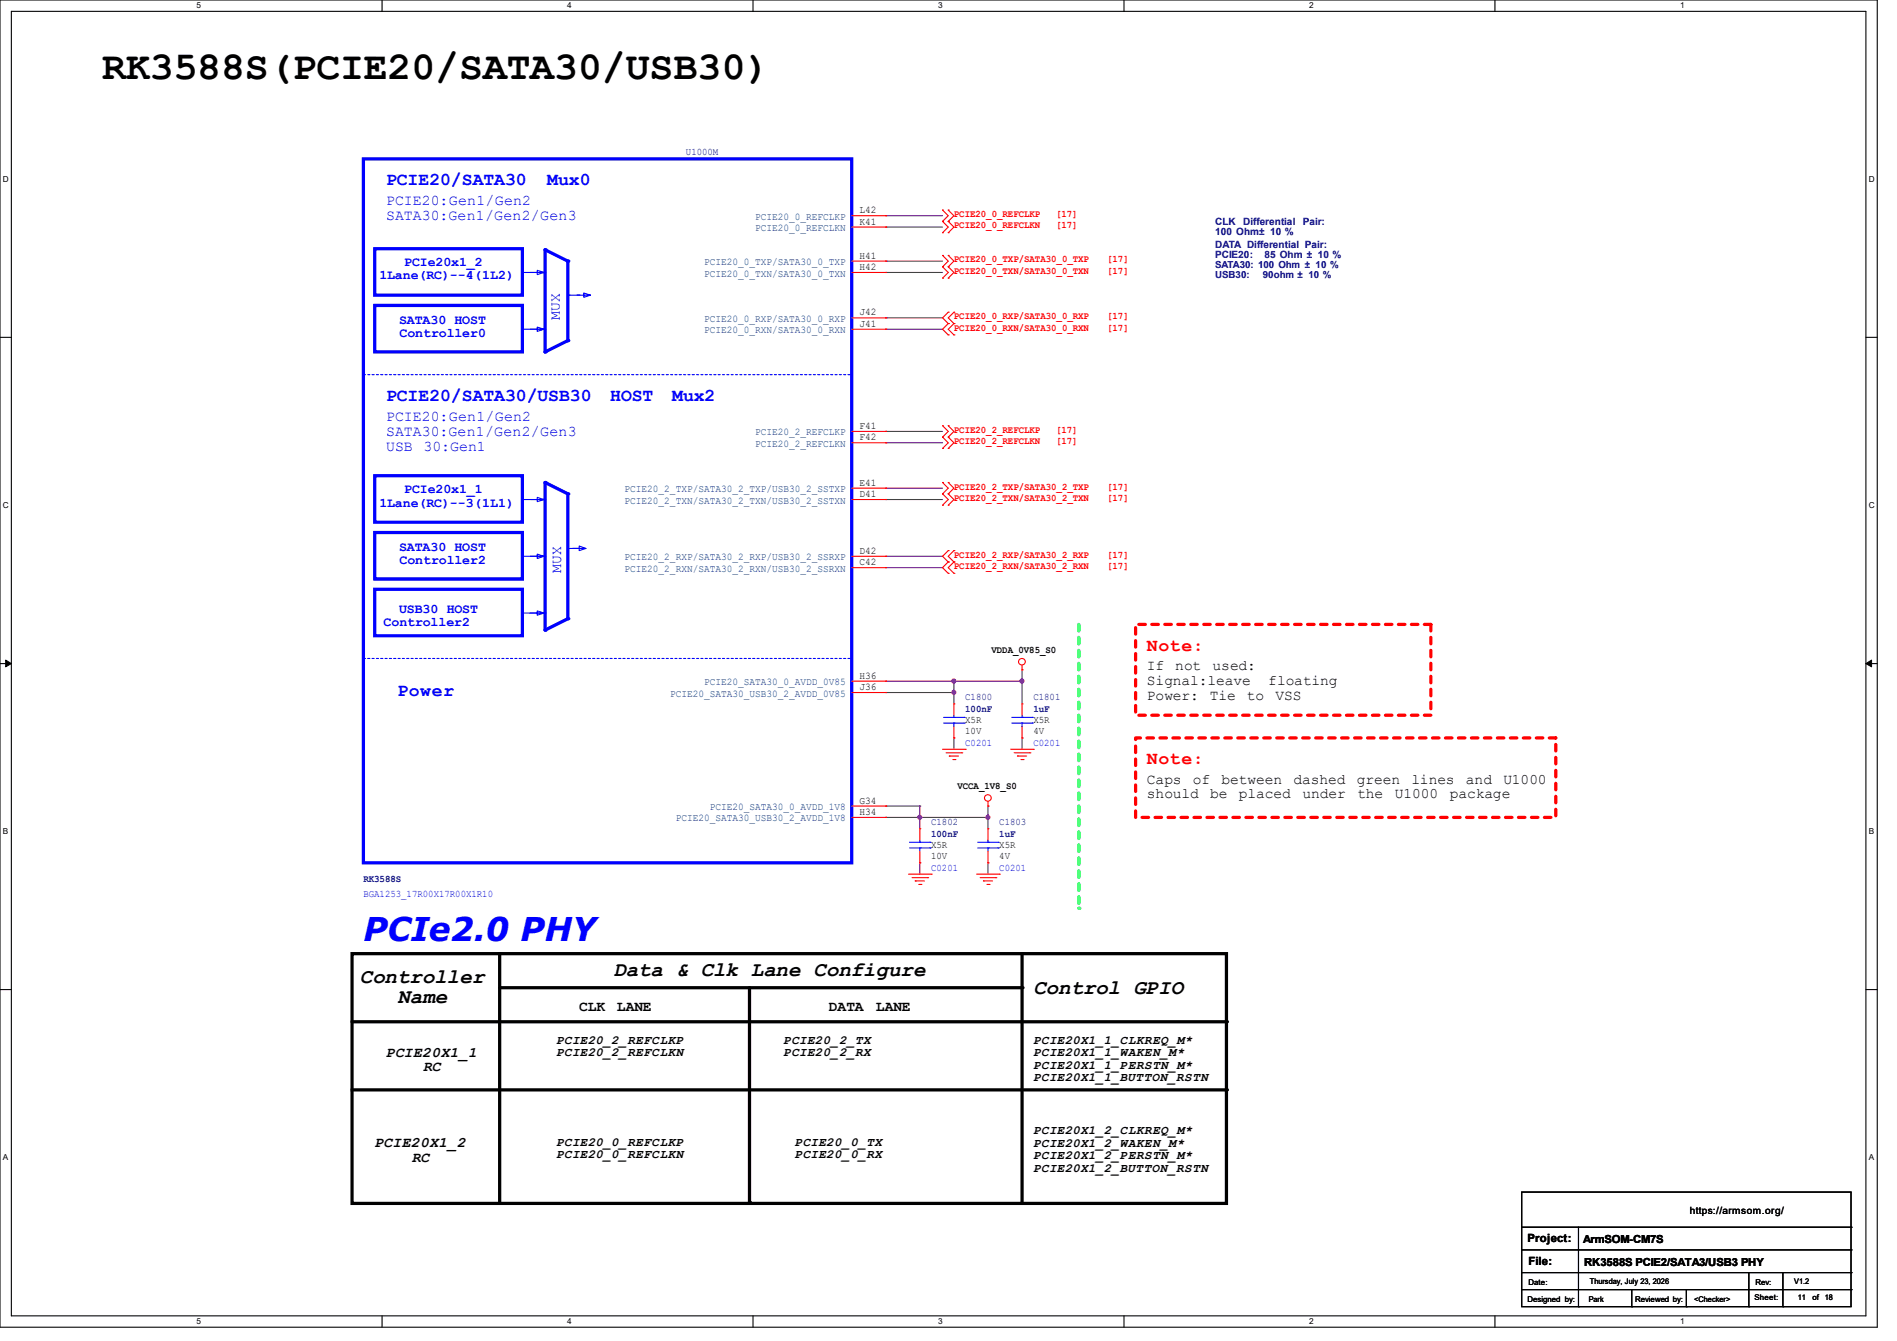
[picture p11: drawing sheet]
<svg xmlns="http://www.w3.org/2000/svg" width="297mm" height="210mm" viewBox="0 0 297 210" stroke-linecap="round" stroke-linejoin="round" font-family="sans-serif">
<path d="M0 0h293.9v207.9h-293.9zM1.8 1.8h290.3v204.3h-290.3z" fill="none" stroke="#000" stroke-width=".17"/>
<g fill="#fff">
<path d="M30.8 .2h.7v1.4h-.7z"/>
<path d="M30.8 206.2h.7v1.4h-.7z"/>
</g>
<path d="M59.8 0v1.8M59.8 206.1v1.8" fill="none" stroke="#000" stroke-width=".17"/>
<g fill="#fff">
<path d="M88.8 .2h.7v1.4h-.7z"/>
<path d="M88.8 206.2h.7v1.4h-.7z"/>
</g>
<path d="M117.9 0v1.8M117.9 206.1v1.8" fill="none" stroke="#000" stroke-width=".17"/>
<g fill="#fff">
<path d="M146.9 .2h.7v1.4h-.7z"/>
<path d="M146.9 206.2h.7v1.4h-.7z"/>
</g>
<path d="M176 0v1.8M176 206.1v1.8" fill="none" stroke="#000" stroke-width=".17"/>
<g fill="#fff">
<path d="M205 .2h.7v1.4h-.7z"/>
<path d="M205 206.2h.7v1.4h-.7z"/>
</g>
<path d="M234.1 0v1.8M234.1 206.1v1.8" fill="none" stroke="#000" stroke-width=".17"/>
<g fill="#fff">
<path d="M263.1 .2h.6v1.4h-.6z"/>
<path d="M263.1 206.2h.6v1.4h-.6z"/>
<path d="M.5 27.3h.9v1.4h-.9z"/>
<path d="M292.6 27.3h.9v1.4h-.9z"/>
<path d="M.5 78.4h.9v1.4h-.9z"/>
<path d="M292.6 78.4h.9v1.4h-.9z"/>
</g>
<path d="M0 52.8h1.8M292.1 52.8h1.8" fill="none" stroke="#000" stroke-width=".17"/>
<g fill="#fff">
<path d="M.5 129.5h.8v1.4h-.8z"/>
<path d="M292.6 129.5h.8v1.4h-.8z"/>
</g>
<path d="M0 103.9h1.8M292.1 103.9h1.8" fill="none" stroke="#000" stroke-width=".17"/>
<path d="M.9 103.4l.9 .5-.9 .5zM292.1 103.9l.9-.5v1z" fill="#000" stroke="#000" stroke-width=".16"/>
<g fill="#fff">
<path d="M.5 180.5h.8v1.4h-.8z"/>
<path d="M292.6 180.5h.8v1.4h-.8z"/>
</g>
<path d="M0 155h1.8M292.1 155h1.8" fill="none" stroke="#000" stroke-width=".17"/>
<path d="M55.1 149.4h136.9v39.1h-136.9zM78.2 154.7h81.8M78.2 149.4v39.1M117.3 154.7v33.6M160 149.4v39.1M55.1 160h136.9M55.1 170.7h136.9" fill="none" stroke="#000" stroke-width=".51"/>
<g fill="#000">
<circle cx="78.2" cy="149.4" r=".25"/>
<circle cx="160" cy="149.4" r=".25"/>
<circle cx="160" cy="154.7" r=".25"/>
<circle cx="192" cy="160" r=".25"/>
<circle cx="192" cy="170.7" r=".25"/>
<circle cx="117.3" cy="188.3" r=".25"/>
</g>
<path d="M168.9 97.8v44.4" fill="none" stroke="#00ff40" stroke-width=".51" stroke-dasharray="1 1"/>
<circle cx="168.9" cy="142.2" r=".25" fill="#00ff40" stroke-dasharray="1 1"/>
<path d="M177.8 97.8h46.2v14.2h-46.2zM177.8 115.6h65.8v12.4h-65.8z" fill="none" stroke="#f00" stroke-width=".51" stroke-dasharray="1 1"/>
<g fill="none" stroke="#800040" stroke-width=".17">
<path d="M138.7 33.8h.1M138.7 35.6h.1M138.7 33.8h8.9M138.7 35.6h8.9M138.7 49.8h.1M138.7 51.6h.1M138.7 42.7h.1M138.7 40.9h.1M138.7 49.8h8.9M138.7 51.6h8.9M138.7 42.7h8.9M138.7 40.9h8.9"/>
<path d="M138.7 76.5h.1M138.7 78.2h.1M138.7 67.6h.1M138.7 69.3h.1M138.7 76.5h8.9M138.7 78.2h8.9M138.7 67.6h8.9M138.7 69.3h8.9M138.7 87.1h.1M138.7 88.9h.1M138.7 87.1h8.9M138.7 88.9h8.9"/>
<path d="M138.7 108.5h.1M138.7 106.7h.1M138.7 108.5h10.7M138.7 106.7h21.3M149.4 115.6h.1M149.4 108.5h.1M149.4 106.7h.1M149.4 106.7v3.5M149.4 115.6v1.7M160 106.7h.1M160 104.9h.1M160 115.6h.1"/>
<path d="M160 104.9v5.3M160 115.6v1.7M138.7 126.2h.1M138.7 128h.1M138.7 126.2h5.3M138.7 128h16M144 128h.1M144 126.2h.1M144 135.1h.1M144 126.2v3.6M144 135.1v1.8M154.7 128h.1"/>
<path d="M154.7 126.2h.1M154.7 135.1h.1M154.7 126.2v3.6M154.7 135.1v1.8"/>
</g>
<g fill="#f0f" stroke="#f0f" stroke-width=".17">
<circle cx="154.7" cy="128" r=".32"/>
<circle cx="144" cy="128" r=".32"/>
<circle cx="149.3" cy="108.4" r=".32"/>
<circle cx="149.3" cy="106.7" r=".32"/>
<circle cx="160" cy="106.7" r=".32"/>
</g>
<g fill="none" stroke="#f00" stroke-width=".17">
<path d="M147.6 34.7h.1M147.6 32.9h.1M147.6 36.4h.1M147.6 32.9l.9 .9-.9 .9M147.6 34.7l.9 .9-.9 .8M148.5 34.7h.1M148.5 32.9h.1M148.5 36.4h.1M148.5 32.9l.9 .9-.9 .9M148.5 34.7l.9 .9-.9 .8M147.6 41.8h.1M147.6 40h.1"/>
<path d="M147.6 43.6h.1M147.6 40l.9 .9-.9 .9M147.6 41.8l.9 .9-.9 .9M148.5 41.8h.1M148.5 40h.1M148.5 43.6h.1M148.5 48.9h.1M148.5 50.7h.1M148.5 52.5h.1M148.5 40l.9 .9-.9 .9M148.5 41.8l.9 .9-.9 .9M148.5 48.9l-.9 .9 .9 .9"/>
<path d="M148.5 50.7l-.9 .9 .9 .9M149.4 50.7h.1M149.4 48.9h.1M149.4 52.5h.1M149.4 48.9l-.9 .9 .9 .9M149.4 50.7l-.9 .9 .9 .9M147.6 68.5h.1M147.6 66.7h.1M147.6 70.2h.1M147.6 77.3h.1M147.6 75.6h.1M147.6 79.1h.1"/>
<path d="M147.6 66.7l.9 .9-.9 .9M147.6 68.5l.9 .8-.9 .9M147.6 75.6l.9 .9-.9 .8M147.6 77.3l.9 .9-.9 .9M148.5 68.5h.1M148.5 66.7h.1M148.5 70.2h.1M148.5 77.3h.1M148.5 75.6h.1M148.5 79.1h.1M148.5 66.7l.9 .9-.9 .9M148.5 68.5l.9 .8-.9 .9"/>
<path d="M148.5 75.6l.9 .9-.9 .8M148.5 77.3l.9 .9-.9 .9M148.5 86.2h.1M148.5 88h.1M148.5 89.8h.1M148.5 86.2l-.9 .9 .9 .9M148.5 88l-.9 .9 .9 .9M149.4 88h.1M149.4 86.2h.1M149.4 89.8h.1M149.4 86.2l-.9 .9 .9 .9M149.4 88l-.9 .9 .9 .9"/>
<path d="M147.6 117.3h3.5M148.1 117.9h2.5M148.6 118.4h.1M148.6 118.4h1.5M149.2 119h.3M149.4 110.2h.1M149.4 115.6h.1M149.4 110.2v1.8M149.4 113.8v1.8M149.5 119h.1M150.6 117.9h.1M151.1 117.3h.1"/>
<path d="M158.2 117.3h3.6M158.8 117.9h2.4M159.3 118.4h.1M159.3 118.4h1.4M159.9 119h.3M160 104.9h.1M160 110.2h.1M160 115.6h.1M160 104.2v.7M160 110.2v1.8M160 113.8v1.8M160.2 119h.1"/>
<path d="M161.2 117.9h.1M161.8 117.3h.1M142.2 136.9h3.6M142.8 137.5h2.4M143.3 138h.1M143.3 138h1.4M143.8 138.5h.4M144 129.8h.1M144 135.1h.1M144 129.8v1.8M144 133.3v1.8M144.2 138.5h.1"/>
<path d="M145.2 137.5h.1M145.8 136.9h.1M152.9 136.9h3.6M153.5 137.5h2.4M154 138h.1M154 138h1.4M154.5 138.5h.4M154.7 126.2h.1M154.7 129.8h.1M154.7 135.1h.1M154.7 125.5v.7M154.7 129.8v1.8"/>
<path d="M154.7 133.3v1.8M154.9 138.5h.1M155.9 137.5h.1M156.5 136.9h.1"/>
<circle cx="160" cy="103.6" r=".52"/>
<circle cx="154.7" cy="125" r=".52"/>
</g>
<g fill="none" stroke="#000" stroke-width=".17">
<path d="M238.3 186.7h51.5v17.9h-51.5zM238.3 192.2h51.5M238.3 195.7h51.5M238.3 199.3h51.5M247.1 192.2v12.4M273.8 199.3v5.3M279.1 199.3v5.3M289.8 192.2h.1M289.8 195.7h.1M289.8 199.3h.1M238.3 202h51.5M247.1 204.6h.1"/>
<path d="M255.5 204.6h.1M255.5 202v2.6M264 204.6h.1M264 202v2.6M273.8 204.6h.1M279.1 204.6h.1M289.8 202h.1"/>
</g>
<g fill="none" stroke="#00f" stroke-width=".17">
<path d="M89.1 46.2h.1M89.1 46.2h1.7M147.7 113.2h3.3M147.7 112.4h3.3M149.4 112.4h.1M149.4 113.2h.1M149.4 112v.4M149.4 113.2v.6M151 113.2h.1M151 112.4h.1M158.4 113.2h3.2M158.4 112.4h3.2"/>
<path d="M160 112.4h.1M160 113.2h.1M160 112v.4M160 113.2v.6M161.6 113.2h.1M161.6 112.4h.1M142.4 132.8h3.2M142.4 131.9h3.2M144 131.9h.1M144 132.8h.1M144 131.6v.3M144 132.8v.5"/>
<path d="M145.6 132.8h.1M145.6 131.9h.1M153.1 132.8h3.2M153.1 131.9h3.2M154.7 131.9h.1M154.7 132.8h.1M154.7 131.6v.3M154.7 132.8v.5M156.3 132.8h.1M156.3 131.9h.1"/>
</g>
<path d="M56.9 24.9h76.4v110.2h-76.4zM58.7 38.9h23.1v7.3h-23.1zM88.9 40.9v12.4" fill="none" stroke="#00f" stroke-width=".51"/>
<path d="M56.9 58.7h76.4M133.3 58.7h.1" fill="none" stroke="#00f" stroke-width=".17" stroke-dasharray=".3 .3"/>
<circle cx="88.9" cy="40.9" r=".25" fill="#00f"/>
<path d="M81.8 42.7h3.5M81.8 51.6h3.5M83 51.6h2.2l-1.1 .3v-.7l1.1 .4M85.3 42.7h.1M85.3 51.6h.1" fill="none" stroke="#00f" stroke-width=".17"/>
<path d="M88.9 53.3l-3.6 1.8" fill="none" stroke="#00f" stroke-width=".51"/>
<circle cx="88.9" cy="53.3" r=".25" fill="#00f"/>
<path d="M85.3 39.1l3.6 1.8" fill="none" stroke="#00f" stroke-width=".51"/>
<circle cx="85.3" cy="39.1" r=".25" fill="#00f"/>
<path d="M85.3 39.1v16" fill="none" stroke="#00f" stroke-width=".51"/>
<circle cx="85.3" cy="55.1" r=".25" fill="#00f"/>
<path d="M83 42.7h2.2l-1.1 .3v-.7l1.1 .4M90.3 46.2h2.2l-1.1 .4v-.7l1.1 .3M83 78.2h2.2l-1.1 .4v-.7l1.1 .3M81.8 96h3.5M83 87.1h2.2l-1.1 .4v-.7l1.1 .3M85.3 96h.1M89.6 85.9h2.1l-1 .3v-.7l1 .4" fill="none" stroke="#00f" stroke-width=".17"/>
<path d="M58.7 47.8h23.1v7.3h-23.1zM58.7 74.5h23.1v7.3h-23.1zM85.3 75.6v23.1M58.7 83.4h23.1v7.3h-23.1zM58.7 92.3h23.1v7.3h-23.1z" fill="none" stroke="#00f" stroke-width=".51"/>
<circle cx="85.3" cy="98.7" r=".25" fill="#00f"/>
<path d="M88.9 96.9l-3.6 1.8" fill="none" stroke="#00f" stroke-width=".51"/>
<circle cx="88.9" cy="96.9" r=".25" fill="#00f"/>
<path d="M83 96h2.2l-1.1 .4v-.7l1.1 .3" fill="none" stroke="#00f" stroke-width=".17"/>
<path d="M88.9 77.3v19.6" fill="none" stroke="#00f" stroke-width=".51"/>
<circle cx="88.9" cy="77.3" r=".25" fill="#00f"/>
<path d="M88.9 85.9h.1M88.9 85.9h1.8" fill="none" stroke="#00f" stroke-width=".17"/>
<path d="M85.3 75.6l3.6 1.7" fill="none" stroke="#00f" stroke-width=".51"/>
<circle cx="85.3" cy="75.6" r=".25" fill="#00f"/>
<path d="M81.8 78.2h3.5M85.3 78.2h.1M81.8 87.1h3.5M85.3 87.1h.1" fill="none" stroke="#00f" stroke-width=".17"/>
<path d="M56.9 103.1h76.4M133.3 103.1h.1" fill="none" stroke="#00f" stroke-width=".17" stroke-dasharray=".3 .3"/>
<g fill="none" stroke="#f00" stroke-width=".17">
<path d="M133.3 33.8h5.4M133.3 35.6h5.4M138.7 33.8h.1M138.7 35.6h.1M133.3 40.9h5.4M133.3 42.7h5.4M133.3 49.8h5.4M133.3 51.6h5.4M138.7 40.9h.1M138.7 42.7h.1M138.7 49.8h.1M138.7 51.6h.1"/>
<path d="M133.3 67.6h5.4M133.3 69.3h5.4M133.3 76.5h5.4M133.3 78.2h5.4M138.7 67.6h.1M138.7 69.3h.1M138.7 76.5h.1M138.7 78.2h.1M133.3 87.1h5.4M133.3 88.9h5.4M138.7 87.1h.1M138.7 88.9h.1"/>
<path d="M133.3 106.7h5.4M133.3 108.5h5.4M138.7 106.7h.1M138.7 108.5h.1M133.3 126.2h5.4M133.3 128h5.4M138.7 126.2h.1M138.7 128h.1"/>
</g>
<g fill="#f0f" stroke="#f0f" stroke-width=".17">
<circle cx="154.7" cy="128" r=".32"/>
<circle cx="144" cy="128" r=".32"/>
<circle cx="149.3" cy="108.4" r=".32"/>
<circle cx="149.3" cy="106.7" r=".32"/>
<circle cx="160" cy="106.7" r=".32"/>
</g>
<text font-size="6.2" x="16" y="12.3">RK3588S(PCIE20/SATA30/USB30)</text>
<text font-size="5.1" fill="#00f" x="56.9" y="147.4">PCIe2.0 PHY</text>
<g font-size="3.3">
<text x="56.3" y="153.9">Controller</text>
<text x="96" y="152.8">Data &amp; Clk Lane Configure</text>
<text x="161.8" y="155.7">Control GPIO</text>
<text x="62.2" y="157.1">Name</text>
</g>
<g font-size="2.8" fill="#00f">
<text x="60.5" y="29">PCIE20/SATA30</text>
<text x="85.7" y="29">Mux0</text>
<text x="60.5" y="62.8">PCIE20/SATA30/USB30</text>
<text x="95.5" y="62.8">HOST</text>
<text x="105.2" y="62.8">Mux2</text>
<text x="62.2" y="109.1">Power</text>
</g>
<g font-size="2.8" fill="#f00">
<text x="179.6" y="101.9">Note:</text>
<text x="179.6" y="119.7">Note:</text>
</g>
<g font-size="2.3" fill="#00f">
<text x="60.5" y="32.1">PCIE20:Gen1/Gen2</text>
<text x="60.5" y="34.5">SATA30:Gen1/Gen2/Gen3</text>
<text x="87.6" y="50.1" transform="rotate(-90 87.6 50.1)">MUX</text>
<text x="60.5" y="65.9">PCIE20:Gen1/Gen2</text>
<text x="60.5" y="68.2">SATA30:Gen1/Gen2/Gen3</text>
<text x="60.5" y="70.6">USB</text>
<text x="66.3" y="70.6">30:Gen1</text>
<text x="87.8" y="89.8" transform="rotate(-90 87.8 89.8)">MUX</text>
</g>
<g font-size="2.3">
<text x="179.6" y="105">If</text>
<text x="179.6" y="107.3">Signal:leave</text>
<text x="184" y="105">not</text>
<text x="189.9" y="105">used:</text>
<text x="198.6" y="107.3">floating</text>
<text x="179.6" y="109.6">Power:</text>
<text x="189.4" y="109.6">Tie</text>
<text x="195.2" y="109.6">to</text>
<text x="199.7" y="109.6">VSS</text>
<text x="179.6" y="122.8">Caps</text>
<text x="179.6" y="125.1">should</text>
<text x="186.8" y="122.8">of</text>
<text x="189.5" y="125.1">be</text>
<text x="191.3" y="122.8">between</text>
<text x="194" y="125.1">placed</text>
<text x="202.5" y="122.8">dashed</text>
<text x="203.9" y="125.1">under</text>
<text x="212.4" y="122.8">green</text>
<text x="212.5" y="125.1">the</text>
<text x="218.4" y="125.1">U1000</text>
<text x="221" y="122.8">lines</text>
<text x="227" y="125.1">package</text>
<text x="229.5" y="122.8">and</text>
<text x="235.4" y="122.8">U1000</text>
<text x="90.7" y="158.3">CLK</text>
<text x="96.6" y="158.3">LANE</text>
<text x="129.8" y="158.3">DATA</text>
<text x="137.2" y="158.3">LANE</text>
<text x="60.5" y="165.5">PCIE20X1_1</text>
<text x="66.3" y="167.8">RC</text>
<text x="58.7" y="179.7">PCIE20X1_2</text>
<text x="64.5" y="182">RC</text>
</g>
<g font-size="2.1" fill="#00f">
<text x="63.3" y="41.7">PCIe20x1_2</text>
<text x="59.4" y="43.8">1Lane(RC)--4(1L2)</text>
<text x="62.5" y="50.8">SATA30 HOST</text>
<text x="62.6" y="52.8">Controller0</text>
<text x="63.3" y="77.3">PCIe20x1_1</text>
<text x="59.4" y="79.3">1Lane(RC)--3(1L1)</text>
<text x="62.5" y="86.3">SATA30 HOST</text>
<text x="62.6" y="88.4">Controller2</text>
<text x="62.5" y="95.9">USB30 HOST</text>
<text x="60.1" y="98">Controller2</text>
</g>
<g font-size="1.9">
<text x="87.1" y="163.4">PCIE20_2_REFCLKP</text>
<text x="87.1" y="165.4">PCIE20_2_REFCLKN</text>
<text x="122.7" y="163.4">PCIE20_2_TX</text>
<text x="122.7" y="165.4">PCIE20_2_RX</text>
<text x="161.8" y="163.4">PCIE20X1_1_CLKREQ_M*</text>
<text x="161.8" y="165.4">PCIE20X1_1_WAKEN_M*</text>
<text x="161.8" y="167.3">PCIE20X1_1_PERSTN_M*</text>
<text x="161.8" y="169.3">PCIE20X1_1_BUTTON_RSTN</text>
<text x="87.1" y="179.5">PCIE20_0_REFCLKP</text>
<text x="124.5" y="179.5">PCIE20_0_TX</text>
<text x="161.8" y="177.7">PCIE20X1_2_CLKREQ_M*</text>
<text x="161.8" y="179.6">PCIE20X1_2_WAKEN_M*</text>
<text x="87.1" y="181.4">PCIE20_0_REFCLKN</text>
<text x="124.5" y="181.4">PCIE20_0_RX</text>
<text x="161.8" y="181.6">PCIE20X1_2_PERSTN_M*</text>
<text x="161.8" y="183.5">PCIE20X1_2_BUTTON_RSTN</text>
</g>
<g font-size="1.8">
<text x="239.1" y="194.6">Project:</text>
<text x="239.3" y="198.1">File:</text>
</g>
<g font-size="1.7">
<text x="247.9" y="194.7">ArmSOM-CM7S</text>
<text x="248" y="198.2">RK3588S PCIE2/SATA3/USB3 PHY</text>
</g>
<g font-size="1.6" fill="#000080">
<text x="107.4" y="24.3">U1000M</text>
<text x="190.2" y="35.3">CLK</text>
<text x="194.6" y="35.3">Differential</text>
<text x="204" y="35.3">Pair:</text>
<text x="190.2" y="36.9">100 Ohm± 10 %</text>
<text x="190.2" y="38.8">DATA Differential Pair:</text>
<text x="190.2" y="40.4">PCIE20:</text>
<text x="198" y="40.4">85 Ohm ± 10 %</text>
<text x="151.1" y="109.7">C1800</text>
<text x="151.1" y="111.5">100nF</text>
<text x="161.8" y="109.7">C1801</text>
<text x="161.8" y="111.5">1uF</text>
<text x="145.8" y="129.2">C1802</text>
<text x="145.8" y="131.1">100nF</text>
<text x="156.5" y="129.2">C1803</text>
<text x="156.5" y="131.1">1uF</text>
<text x="56.9" y="138.2">RK3588S</text>
</g>
<g font-size="1.6" fill="#004080">
<text x="118.2" y="34.4">PCIE20_0_REFCLKP</text>
<text x="110.2" y="41.5">PCIE20_0_TXP/SATA30_0_TXP</text>
<text x="118.2" y="36.2">PCIE20_0_REFCLKN</text>
<text x="110.2" y="43.3">PCIE20_0_TXN/SATA30_0_TXN</text>
<text x="110.2" y="50.4">PCIE20_0_RXP/SATA30_0_RXP</text>
<text x="110.2" y="52.2">PCIE20_0_RXN/SATA30_0_RXN</text>
<text x="118.2" y="68.2">PCIE20_2_REFCLKP</text>
<text x="118.2" y="70">PCIE20_2_REFCLKN</text>
<text x="97.8" y="77.1">PCIE20_2_TXP/SATA30_2_TXP/USB30_2_SSTXP</text>
<text x="97.8" y="78.9">PCIE20_2_TXN/SATA30_2_TXN/USB30_2_SSTXN</text>
<text x="97.8" y="87.8">PCIE20_2_RXP/SATA30_2_RXP/USB30_2_SSRXP</text>
<text x="97.8" y="89.5">PCIE20_2_RXN/SATA30_2_RXN/USB30_2_SSRXN</text>
<text x="110.2" y="107.3">PCIE20_SATA30_0_AVDD_0V85</text>
<text x="104.9" y="109.1">PCIE20_SATA30_USB30_2_AVDD_0V85</text>
<text x="105.8" y="128.7">PCIE20_SATA30_USB30_2_AVDD_1V8</text>
<text x="111.1" y="126.9">PCIE20_SATA30_0_AVDD_1V8</text>
</g>
<g font-size="1.6">
<text x="134.6" y="33.4">L42</text>
<text x="134.6" y="35.2">K41</text>
<text x="134.6" y="40.5">H41</text>
<text x="134.6" y="42.3">H42</text>
<text x="134.6" y="49.4">J42</text>
<text x="134.6" y="51.2">J41</text>
<text x="134.6" y="67.2">F41</text>
<text x="134.6" y="69">F42</text>
<text x="134.6" y="76.1">E41</text>
<text x="134.6" y="77.9">D41</text>
<text x="134.6" y="86.7">D42</text>
<text x="134.6" y="88.5">C42</text>
<text x="134.6" y="106.3">H36</text>
<text x="155.2" y="102.3">VDDA_0V85_S0</text>
<text x="134.6" y="108.1">J36</text>
<text x="151.1" y="113.2">X5R</text>
<text x="161.8" y="113.2">X5R</text>
<text x="151.1" y="115">10V</text>
<text x="161.8" y="115">4V</text>
<text x="134.6" y="125.9">G34</text>
<text x="149.9" y="123.6">VCCA_1V8_S0</text>
<text x="134.6" y="127.6">H34</text>
<text x="145.8" y="132.8">X5R</text>
<text x="145.8" y="134.6">10V</text>
<text x="156.5" y="132.8">X5R</text>
<text x="156.5" y="134.6">4V</text>
<text x="264.6" y="190.1">https://armsom.org/</text>
</g>
<g font-size="1.6" fill="#f00">
<text x="149.3" y="34">PCIE20_0_REFCLKP</text>
<text x="149.3" y="35.8">PCIE20_0_REFCLKN</text>
<text x="165.3" y="34">[17]</text>
<text x="165.3" y="35.8">[17]</text>
<text x="149.3" y="41.1">PCIE20_0_TXP/SATA30_0_TXP</text>
<text x="173.3" y="41.1">[17]</text>
<text x="149.3" y="42.9">PCIE20_0_TXN/SATA30_0_TXN</text>
<text x="173.3" y="42.9">[17]</text>
<text x="149.3" y="50">PCIE20_0_RXP/SATA30_0_RXP</text>
<text x="149.3" y="51.8">PCIE20_0_RXN/SATA30_0_RXN</text>
<text x="173.3" y="50">[17]</text>
<text x="173.3" y="51.8">[17]</text>
<text x="149.3" y="67.8">PCIE20_2_REFCLKP</text>
<text x="149.3" y="69.6">PCIE20_2_REFCLKN</text>
<text x="165.3" y="67.8">[17]</text>
<text x="165.3" y="69.6">[17]</text>
<text x="149.3" y="76.7">PCIE20_2_TXP/SATA30_2_TXP</text>
<text x="173.3" y="76.7">[17]</text>
<text x="149.3" y="78.4">PCIE20_2_TXN/SATA30_2_TXN</text>
<text x="173.3" y="78.4">[17]</text>
<text x="149.3" y="87.3">PCIE20_2_RXP/SATA30_2_RXP</text>
<text x="149.3" y="89.1">PCIE20_2_RXN/SATA30_2_RXN</text>
<text x="173.3" y="87.3">[17]</text>
<text x="173.3" y="89.1">[17]</text>
</g>
<g font-size="1.6" fill="#00f">
<text x="151.1" y="116.8">C0201</text>
<text x="161.8" y="116.8">C0201</text>
<text x="145.8" y="136.4">C0201</text>
<text x="156.5" y="136.4">C0201</text>
<text x="56.9" y="140.5">BGA1253_17R00X17R00X1R10</text>
</g>
<g font-size="1.5" fill="#000080">
<text x="190.2" y="42">SATA30: 100 Ohm ± 10 %</text>
<text x="190.2" y="43.6">USB30:</text>
<text x="197.7" y="43.6">90ohm ± 10 %</text>
</g>
<g font-size="1.3">
<text x="30.8" y="1.3">5</text>
<text x="88.8" y="1.3">4</text>
<text x="146.9" y="1.3">3</text>
<text x="205" y="1.3">2</text>
<text x="263.1" y="1.3">1</text>
<text x=".5" y="28.4">D</text>
<text x="292.6" y="28.4">D</text>
<text x=".5" y="79.5">C</text>
<text x="292.6" y="79.5">C</text>
<text x=".5" y="130.6">B</text>
<text x="292.6" y="130.6">B</text>
<text x=".5" y="181.7">A</text>
<text x="292.6" y="181.7">A</text>
<text x="30.8" y="207.4">5</text>
<text x="88.8" y="207.4">4</text>
<text x="146.9" y="207.4">3</text>
<text x="205" y="207.4">2</text>
<text x="263.1" y="207.4">1</text>
</g>
<g font-size="1.2">
<text x="239.1" y="203.8">Designed by:</text>
<text x="239.3" y="201.2">Date:</text>
<text x="248.7" y="203.8">Park</text>
<text x="248.9" y="201.2">Thursday, July 23, 2026</text>
<text x="256" y="203.8">Reviewed by:</text>
<text x="265.3" y="203.8">&lt;Checker&gt;</text>
<text x="274.7" y="203.7">Sheet:</text>
<text x="274.9" y="201.2">Rev:</text>
<text x="280.9" y="201.2">V1.2</text>
<text x="281.5" y="203.7">11</text>
<text x="283.8" y="203.7">of 18</text>
</g>
</svg>
